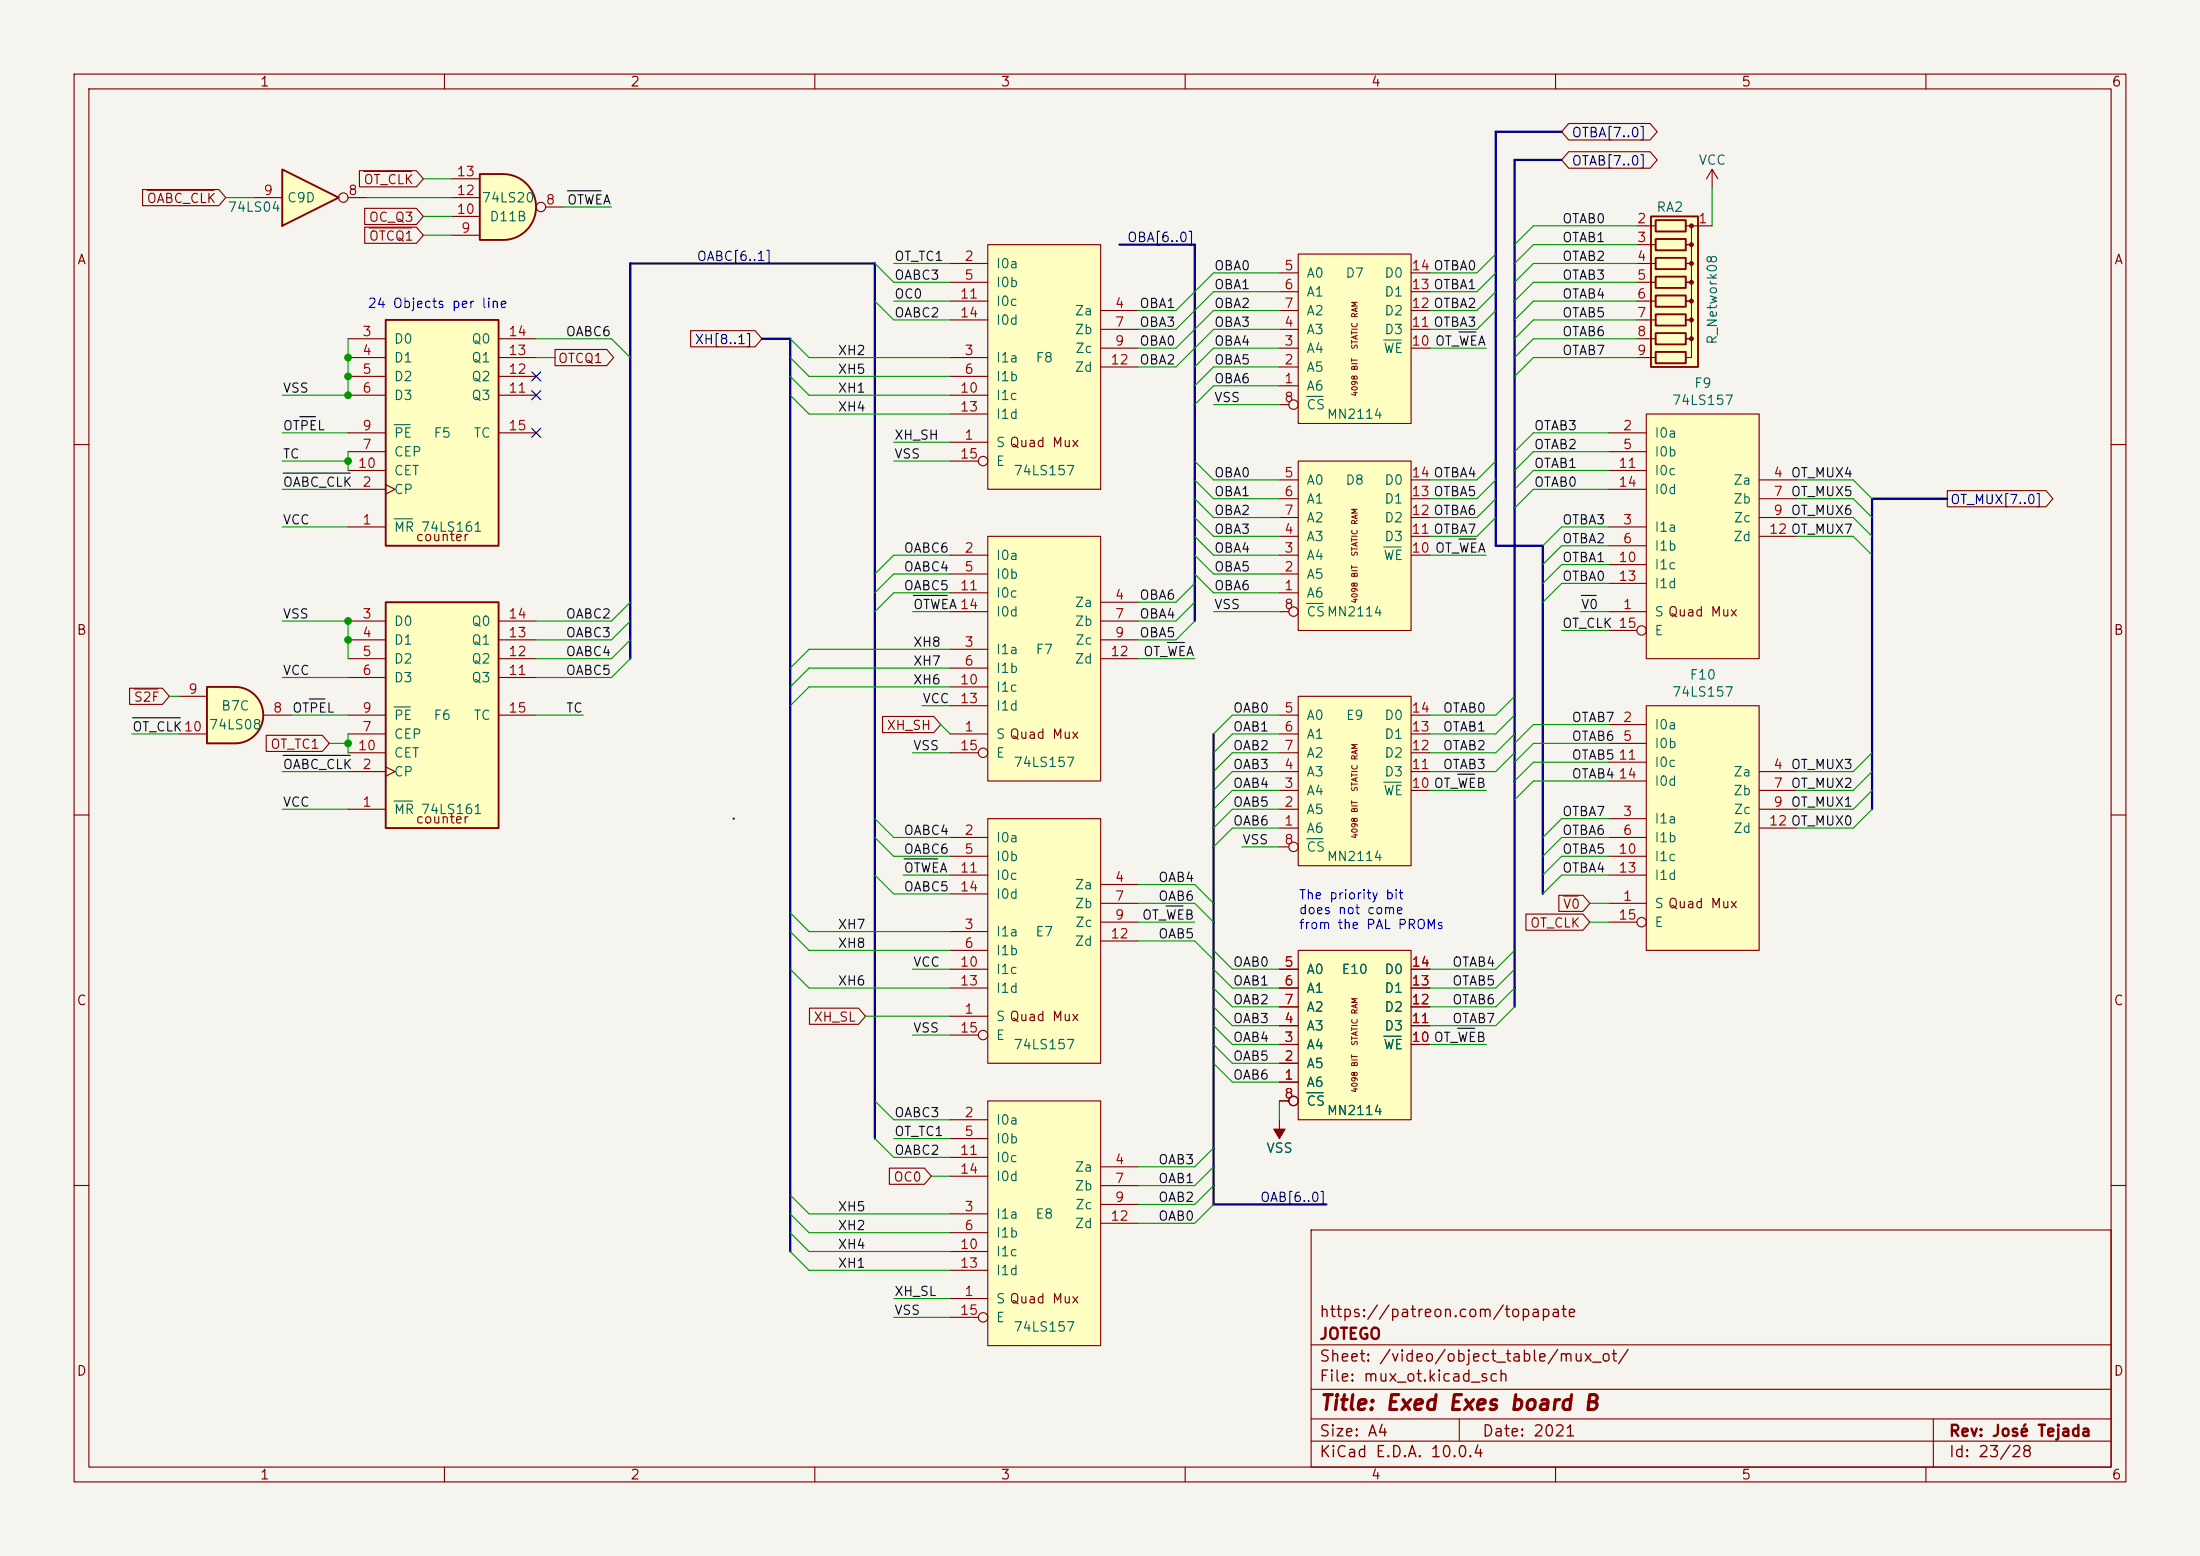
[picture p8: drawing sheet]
<svg xmlns="http://www.w3.org/2000/svg" width="297mm" height="210mm" viewBox="0 0 297 210" stroke-linecap="round" stroke-linejoin="round" font-family="sans-serif">
<path d="M0 0h297v210h-297z" fill="#f5f4ef" stroke="#f5f4ef" stroke-width=".14"/>
<g fill="none" stroke="#840000" stroke-width=".15">
<path d="M10 10h277v190h-277zM12 12h273v186h-273zM60 10v2M110 10v2M160 10v2M210 10v2M260 10v2M10 60h2M285 60h2M10 110h2M285 110h2M10 160h2"/>
<path d="M177 166h108v32h-108zM285 160h2M60 198v2M110 198v2M160 198v2M177 194.5h108M177 191.5h108M177 187.5h108M177 181.5h108M197 191.5v3M210 198v2M260 198v2"/>
<path d="M261 191.5v6.5"/>
</g>
<path d="M222.2 95.3h15.3v33h-15.3z" fill="#ffffc2"/>
<g fill="none" stroke="#840000" stroke-width=".15">
<path d="M217.2 97.8h5M222.2 95.3h15.3v33h-15.3zM217.2 110.5h5M217.2 100.3h5M217.2 113h5M217.2 115.6h5M217.2 102.9h5M217.2 118.1h5M217.2 105.4h5M237.5 104.1h5.1M237.5 106.7h5.1M237.5 109.2h5.1"/>
<path d="M237.5 111.8h5.1M217.2 121.9h5M217.2 124.5h3.8"/>
<circle cx="221.6" cy="124.5" r=".63"/>
</g>
<path d="M175.3 128.3h15.2v22.8h-15.2z" fill="#ffffc2"/>
<g fill="none" stroke="#840000" stroke-width=".15">
<path d="M231.1 22.9l-.7 1.2M231.1 22.9l.8 1.2M231.1 22.9v2.5M172.7 138.4h2.6M172.7 130.8h2.6M172.7 133.4h2.6M172.7 135.9h2.6M175.3 128.3h15.2v22.8h-15.2zM190.5 138.4h2.5M190.5 130.8h2.5M190.5 133.4h2.5M190.5 135.9h2.5"/>
<path d="M172.7 146.1h2.6M172.7 143.5h2.6M172.7 141h2.6M172.7 148.6h1.3M190.5 141h2.5"/>
<circle cx="174.6" cy="148.6" r=".63"/>
</g>
<path d="M186.8 139.9h2.4M176.4 147.5h2.2" fill="none" stroke="#006464" stroke-width=".15"/>
<path d="M52.1 43.2h15.2v30.5h-15.2z" fill="#ffffc2"/>
<path d="M52.1 43.2h15.2v30.5h-15.2z" fill="none" stroke="#840000" stroke-width=".25"/>
<g fill="none" stroke="#840000" stroke-width=".15">
<path d="M47 45.7h5.1M47 48.3h5.1M47 50.8h5.1M47 53.3h5.1M47 58.4h5.1M67.3 45.7h5.1M67.3 48.3h5.1M67.3 50.8h5.1M67.3 53.3h5.1M67.3 58.4h5.1M47 71.1h5.1M47 66h5.1"/>
<path d="M47 61h5.1M47 63.5h5.1M52.1 65.4l1.2 .6-1.2 .7"/>
</g>
<path d="M53.2 57.3h2.2M53.2 70h2.5" fill="none" stroke="#006464" stroke-width=".15"/>
<path d="M175.3 94h15.2v22.8h-15.2z" fill="#ffffc2"/>
<g fill="none" stroke="#840000" stroke-width=".15">
<path d="M172.7 96.5h2.6M172.7 99.1h2.6M175.3 94h15.2v22.8h-15.2zM190.5 96.5h2.5M190.5 99.1h2.5M172.7 111.8h2.6M172.7 109.2h2.6M172.7 106.7h2.6M172.7 104.1h2.6M172.7 101.6h2.6M172.7 114.3h1.3M190.5 106.7h2.5"/>
<path d="M190.5 104.1h2.5M190.5 101.6h2.5"/>
<circle cx="174.6" cy="114.3" r=".63"/>
</g>
<path d="M176.4 113.2h2.2M186.8 105.6h2.4" fill="none" stroke="#006464" stroke-width=".15"/>
<path d="M222.2 55.9h15.3v33h-15.3z" fill="#ffffc2"/>
<g fill="none" stroke="#840000" stroke-width=".15">
<path d="M217.2 58.4h5M222.2 55.9h15.3v33h-15.3zM217.2 71.1h5M217.2 61h5M217.2 73.7h5M217.2 76.2h5M217.2 63.5h5M217.2 78.7h5M217.2 66h5M237.5 64.8h5.1M237.5 67.3h5.1M237.5 69.9h5.1"/>
<path d="M237.5 72.4h5.1M217.2 82.6h5M217.2 85.1h3.8"/>
<circle cx="221.6" cy="85.1" r=".63"/>
</g>
<path d="M38.1 22.9l7.6 3.8-7.6 3.8z" fill="#ffffc2"/>
<path d="M38.1 22.9l7.6 3.8-7.6 3.8z" fill="none" stroke="#840000" stroke-width=".25"/>
<g fill="none" stroke="#840000" stroke-width=".15">
<path d="M34.3 26.7h3.8M47 26.7h2.5"/>
<circle cx="46.4" cy="26.7" r=".63"/>
</g>
<path d="M175.3 34.3h15.2v22.9h-15.2z" fill="#ffffc2"/>
<g fill="none" stroke="#840000" stroke-width=".15">
<path d="M172.7 36.8h2.6M172.7 39.4h2.6M175.3 34.3h15.2v22.9h-15.2zM190.5 36.8h2.5M190.5 39.4h2.5M172.7 52.1h2.6M172.7 49.5h2.6M172.7 47h2.6M172.7 44.5h2.6M172.7 41.9h2.6M172.7 54.6h1.3M190.5 47h2.5"/>
<path d="M190.5 44.5h2.5M190.5 41.9h2.5"/>
<circle cx="174.6" cy="54.6" r=".63"/>
</g>
<path d="M176.4 53.5h2.2M186.8 45.9h2.4" fill="none" stroke="#006464" stroke-width=".15"/>
<path d="M133.3 72.4h15.3v33h-15.3z" fill="#ffffc2"/>
<g fill="none" stroke="#840000" stroke-width=".15">
<path d="M128.3 74.9h5M128.3 77.5h5M133.3 72.4h15.3v33h-15.3zM128.3 99.1h5M128.3 87.6h5M128.3 90.2h5M128.3 92.7h5M128.3 80h5M128.3 95.3h5M128.3 82.6h5M148.6 81.3h5.1M148.6 83.8h5.1"/>
<path d="M148.6 86.4h5.1M148.6 88.9h5.1M128.3 101.6h3.8"/>
<circle cx="132.7" cy="101.6" r=".63"/>
</g>
<path d="M67.9 23.5a4.4 4.4 0 0 1 4.5 4.4 4.4 4.4 0 0 1-4.5 4.5z" fill="#ffffc2" stroke="#ffffc2" stroke-width=".14"/>
<path d="M64.8 23.5h3.1v8.9h-3.1z" fill="#ffffc2"/>
<path d="M64.8 23.5h3.1a4.4 4.4 0 0 1 4.5 4.4 4.4 4.4 0 0 1-4.5 4.5h-3.1z" fill="none" stroke="#840000" stroke-width=".25"/>
<g fill="none" stroke="#840000" stroke-width=".15">
<path d="M61 31.8h3.8M61 29.2h3.8M61 26.7h3.8M61 24.1h3.8M73.7 27.9h2.5"/>
<circle cx="73" cy="27.9" r=".63"/>
</g>
<path d="M175.3 62.2h15.2v22.9h-15.2z" fill="#ffffc2"/>
<g fill="none" stroke="#840000" stroke-width=".15">
<path d="M172.7 77.5h2.6M172.7 74.9h2.6M172.7 72.4h2.6M172.7 64.8h2.6M172.7 67.3h2.6M172.7 69.9h2.6M175.3 62.2h15.2v22.9h-15.2zM190.5 74.9h2.5M190.5 72.4h2.5M190.5 64.8h2.5M190.5 67.3h2.5M190.5 69.9h2.5"/>
<path d="M172.7 80h2.6M172.7 82.6h1.3"/>
<circle cx="174.6" cy="82.5" r=".63"/>
</g>
<path d="M186.8 73.8h2.4M176.4 81.4h2.2" fill="none" stroke="#006464" stroke-width=".15"/>
<path d="M222.9 29.2h6.3v20.3h-6.3z" fill="#ffffc2"/>
<path d="M222.9 29.2h6.3v20.3h-6.3zM223.5 29.7h4.1v1.5h-4.1zM223.5 32.3h4.1v1.5h-4.1zM223.5 34.8h4.1v1.5h-4.1zM223.5 37.3h4.1v1.6h-4.1zM223.5 39.9h4.1v1.5h-4.1zM223.5 42.4h4.1v1.5h-4.1zM223.5 45h4.1v1.5h-4.1zM223.5 47.5h4.1v1.5h-4.1z" fill="none" stroke="#840000" stroke-width=".25"/>
<g fill="#840000" stroke="#840000" stroke-width=".15">
<circle cx="228.3" cy="30.5" r=".25"/>
<circle cx="228.3" cy="33" r=".25"/>
<circle cx="228.3" cy="35.6" r=".25"/>
<circle cx="228.3" cy="38.1" r=".25"/>
<circle cx="228.3" cy="40.6" r=".25"/>
<circle cx="228.3" cy="43.2" r=".25"/>
<circle cx="228.3" cy="45.7" r=".25"/>
</g>
<path d="M221 30.5h2.5M221 33h2.5M221 35.6h2.5M221 38.1h2.5M227.6 30.5h.7v2.5h-.7h.7v2.6h-.7h.7v2.5h-.7h.7v2.5h-.7h.7v2.6h-.7h.7v2.5h-.7h.7v2.6h-.7M228.6 30.5h2.5M221 40.6h2.5M221 43.2h2.5M221 45.7h2.5M221 48.3h2.5" fill="none" stroke="#840000" stroke-width=".15"/>
<path d="M133.3 110.5h15.3v33h-15.3z" fill="#ffffc2"/>
<g fill="none" stroke="#840000" stroke-width=".15">
<path d="M128.3 113h5M128.3 115.6h5M128.3 118.1h5M133.3 110.5h15.3v33h-15.3zM148.6 119.4h5.1M128.3 137.2h5M128.3 125.7h5M128.3 128.3h5M128.3 130.8h5M128.3 133.4h5M128.3 120.7h5M128.3 139.7h3.8"/>
<path d="M148.6 121.9h5.1M148.6 124.5h5.1M148.6 127h5.1"/>
<circle cx="132.7" cy="139.7" r=".63"/>
</g>
<path d="M133.3 148.6h15.3v33h-15.3z" fill="#ffffc2"/>
<g fill="none" stroke="#840000" stroke-width=".15">
<path d="M128.3 151.1h5M128.3 153.7h5M128.3 156.2h5M128.3 158.8h5M133.3 148.6h15.3v33h-15.3zM148.6 157.5h5.1M128.3 175.3h5M128.3 163.8h5M128.3 166.4h5M128.3 168.9h5M128.3 171.5h5M128.3 177.8h3.8"/>
<path d="M148.6 160h5.1M148.6 162.6h5.1M148.6 165.1h5.1"/>
<circle cx="132.7" cy="177.8" r=".63"/>
</g>
<path d="M52.1 81.3h15.2v30.5h-15.2z" fill="#ffffc2"/>
<path d="M52.1 81.3h15.2v30.5h-15.2z" fill="none" stroke="#840000" stroke-width=".25"/>
<g fill="none" stroke="#840000" stroke-width=".15">
<path d="M47 83.8h5.1M47 86.4h5.1M47 88.9h5.1M47 91.4h5.1M47 99.1h5.1M47 96.5h5.1M67.3 83.8h5.1M67.3 86.4h5.1M67.3 88.9h5.1M67.3 91.4h5.1M67.3 96.5h5.1M47 109.2h5.1"/>
<path d="M47 104.1h5.1M47 101.6h5.1M52.1 103.5l1.2 .6-1.2 .7M172.7 151.1v2.6"/>
</g>
<path d="M53.2 95.4h2.2M53.2 108.1h2.5" fill="none" stroke="#006464" stroke-width=".15"/>
<path d="M172 152.4h1.5l-.8 1.3z" fill="#840000" stroke="#840000" stroke-width=".15"/>
<path d="M133.3 33h15.3v33h-15.3z" fill="#ffffc2"/>
<g fill="none" stroke="#840000" stroke-width=".15">
<path d="M128.3 35.6h5M128.3 38.1h5M133.3 33h15.3v33h-15.3zM128.3 59.7h5M128.3 48.3h5M128.3 50.8h5M128.3 53.3h5M128.3 40.6h5M128.3 55.9h5M128.3 43.2h5M148.6 41.9h5.1M148.6 44.5h5.1"/>
<path d="M148.6 47h5.1M148.6 49.5h5.1M128.3 62.2h3.8"/>
<circle cx="132.7" cy="62.2" r=".63"/>
</g>
<path d="M31.7 92.7a3.8 3.8 0 0 1 3.8 3.8 3.8 3.8 0 0 1-3.8 3.8z" fill="#ffffc2" stroke="#ffffc2" stroke-width=".14"/>
<path d="M27.9 92.7h3.8v7.6h-3.8z" fill="#ffffc2"/>
<path d="M27.9 92.7h3.8a3.8 3.8 0 0 1 3.8 3.8 3.8 3.8 0 0 1-3.8 3.8h-3.8z" fill="none" stroke="#840000" stroke-width=".25"/>
<g fill="none" stroke="#840000" stroke-width=".15">
<path d="M211.8 16.7h11l.9 1.1-.9 1.1h-11l-1-1.1zM19.2 25.6h10.3l1 1.1-1 1.1h-10.3zM19.8 25.7h9.1M48.5 23h7.7l.9 1.1-.9 1.1h-7.7zM49.1 23.1h6.5M49.2 30.7h7l.9 1.1-.9 1h-7zM49.2 28.1h7l.9 1.1-.9 1.1h-7zM49.8 30.8h5.8M211.8 20.5h11l.9 1.1-.9 1.1h-11l-1-1.1zM74.9 47.2h7l.9 1.1-.9 1h-7zM93.2 44.6h8.7l1 1.1-1 1.1h-8.7zM262.9 66.2h13.3l.9 1.1-.9 1.1h-13.3z"/>
<path d="M17.5 92.9h4.4l1 1.1-1 1.1h-4.4zM18.1 93h3.2M24.1 94h3.8M24.1 99.1h3.8M35.6 96.5h3.8M35.9 99.2h7.6l.9 1.1-.9 1.1h-7.6zM119.1 96.7h7l.9 1.1-.9 1.1h-7zM109.3 136.1h6.6l.9 1.1-.9 1h-6.6zM172.7 138.4h2.6M172.7 130.8h2.6M172.7 133.4h2.6M172.7 135.9h2.6"/>
<path d="M190.5 138.4h2.5M190.5 130.8h2.5M190.5 133.4h2.5M190.5 135.9h2.5M206 123.4h7.7l.9 1.1-.9 1h-7.7zM210.4 120.8h3.3l.9 1.1-.9 1.1h-3.3zM211 120.9h2.1M120.1 157.7h4.7l.9 1.1-.9 1h-4.7zM172.7 146.1h2.6M172.7 143.5h2.6M172.7 141h2.6M172.7 148.6h1.3"/>
<path d="M190.5 141h2.5"/>
<circle cx="174.6" cy="148.6" r=".63"/>
</g>
<g fill="none" stroke="#0f0f0f" stroke-width=".15">
<path d="M76.6 25.8h4.6M40.5 56.2h2.1M197 44.8h2.3M38.2 63.9h9.1M197 72.7h2.3M17.9 96.9h6.5M41.7 94.3h2.2M123.3 80.4h4.6M157.6 86.7h2.3M213.5 80.4h2M38.2 102h9.1M122 115.9h4.6"/>
<path d="M196.8 104.5h2.3M157.4 122.3h2.3M196.8 138.8h2.3"/>
</g>
<path d="M210.8 17.8h-8.9v55.9h6.4v47M151.1 33h10.2v50.8M210.8 21.6h-6.3v114.3M102.9 45.7h3.8v123.2M262.9 67.3h-10.2v41.9M85.1 88.9v-53.3h33v118.1M163.8 99.1v63.5h15.3M99 110.5h.1" fill="none" stroke="#000084" stroke-width=".3"/>
<g fill="none" stroke="#009600" stroke-width=".15">
<path d="M30.5 26.7h3.8M49.5 26.7h11.5M57.1 24.1h3.9M57.1 29.2h3.9M57.1 31.8h3.9M76.2 27.9h6.3M118.1 35.6l2.5 2.5h7.7M120.6 35.6h7.7M172.7 39.4h-8.9l-5.1 5.1h-5M172.7 36.8h-8.9l-5.1 5.1h-5M201.9 39.4l-2.5 2.5h-6.4M201.9 34.3l-2.5 2.5h-6.4"/>
<path d="M201.9 36.8l-2.5 2.6h-6.4M221 35.6h-14l-2.5 2.5M221 38.1h-14l-2.5 2.5M221 33h-14l-2.5 2.6M221 30.5h-14l-2.5 2.5M231.1 25.4v5.1M38.1 58.4h8.9M47 45.7v7.6h-8.9M72.4 48.3h2.5M72.4 45.7h10.1l2.6 2.6M106.7 45.7l2.5 2.6h19.1M106.7 48.3l2.5 2.5h19.1"/>
<path d="M106.7 50.8l2.5 2.5h19.1M106.7 53.3l2.5 2.6h19.1M118.1 40.6l2.5 2.6h7.7M120.6 40.6h7.7M120.6 59.7h7.7M163.8 54.6h8.9M172.7 41.9h-8.9l-5.1 5.1h-5M172.7 47h-8.9l-2.5 2.5M172.7 44.5h-8.9l-5.1 5h-5M172.7 49.5h-8.9l-2.5 2.6M172.7 52.1h-8.9l-2.5 2.5M193 47h7.7"/>
<path d="M201.9 41.9l-2.5 2.6h-6.4M217.2 58.4h-10.2l-2.5 2.6M221 48.3h-14l-2.5 2.5M221 43.2h-14l-2.5 2.5M221 40.6h-14l-2.5 2.6M221 45.7h-14l-2.5 2.6M38.1 62.2h8.9M38.1 71.1h8.9M38.1 66h8.9M47 61v2.5M120.6 62.2h7.7M128.3 77.5h-7.7l-2.5 2.5"/>
<path d="M128.3 74.9h-7.7l-2.5 2.6M161.3 64.8l2.5 2.5h8.9M161.3 62.2l2.5 2.6h8.9M161.3 69.9l2.5 2.5h8.9M161.3 67.3l2.5 2.6h8.9M161.3 78.7l-2.6 2.6h-5M161.3 77.5l2.5 2.5h8.9M161.3 74.9l2.5 2.6h8.9M161.3 72.4l2.5 2.5h8.9M193 74.9h7.7M201.9 64.8l-2.5 2.5h-6.4M201.9 62.2l-2.5 2.6h-6.4"/>
<path d="M201.9 69.9l-2.5 2.5h-6.4M201.9 67.3l-2.5 2.6h-6.4M217.2 71.1h-6.4l-2.5 2.6M217.2 66h-10.2l-2.5 2.6M217.2 63.5h-10.2l-2.5 2.5M217.2 61h-10.2l-2.5 2.5M217.2 78.7h-6.4l-2.5 2.6M217.2 76.2h-6.4l-2.5 2.5M217.2 73.7h-6.4l-2.5 2.5M242.6 67.3h7.6l2.5 2.6M242.6 64.8h7.6l2.5 2.5M242.6 72.4h7.6l2.5 2.5"/>
<path d="M242.6 69.9h7.6l2.5 2.5M17.8 99.1h6.3M22.9 94h1.2M38.1 83.8h8.9v5.1M38.1 91.4h8.9M39.4 96.5h7.6M47 99.1v2.5M72.4 96.5h6.3M85.1 88.9l-2.6 2.5h-10.1M85.1 86.4l-2.6 2.5h-10.1M85.1 81.3l-2.6 2.5h-10.1M85.1 83.8l-2.6 2.6h-10.1"/>
<path d="M123.2 82.6h5.1M124.5 95.3h3.8M127 97.8l1.3 1.3M128.3 80h-7.7l-2.5 2.6M128.3 87.6h-19.1l-2.5 2.6M128.3 92.7h-19.1l-2.5 2.6M128.3 90.2h-19.1l-2.5 2.5M153.7 88.9h7.6M161.3 81.3l-2.6 2.5h-5M161.3 83.8l-2.6 2.6h-5M163.8 82.6h8.9M172.7 99.1h-6.3l-2.6 2.5"/>
<path d="M172.7 96.5h-6.3l-2.6 2.6M204.5 96.5l-2.6 2.6h-8.9M204.5 94l-2.6 2.5h-8.9M204.5 99.1l-2.6 2.5h-8.9M210.8 85.1h6.4M213.4 82.6h3.8M217.2 97.8h-10.2l-2.5 2.5M38.1 109.2h8.9M38.1 104.1h8.9M44.4 100.3h2.6M118.1 110.5l2.5 2.5h7.7M118.1 118.1l2.5 2.6h7.7"/>
<path d="M118.1 113l2.5 2.6h7.7M121.9 118.1h6.4M123.2 101.6h5.1M153.7 119.4h7.6l2.5 2.5M167.6 114.3h5.1M172.7 106.7h-6.3l-2.6 2.5M172.7 111.8h-6.3l-2.6 2.5M172.7 109.2h-6.3l-2.6 2.6M172.7 104.1h-6.3l-2.6 2.6M172.7 101.6h-6.3l-2.6 2.5M193 106.7h7.7M204.5 101.6l-2.6 2.5h-8.9"/>
<path d="M217.2 113h-6.4l-2.5 2.6M217.2 118.1h-6.4l-2.5 2.6M217.2 115.6h-6.4l-2.5 2.5M217.2 105.4h-10.2l-2.5 2.6M217.2 100.3h-10.2l-2.5 2.6M217.2 110.5h-6.4l-2.5 2.5M217.2 102.9h-10.2l-2.5 2.5M252.7 104.1l-2.5 2.6h-7.6M252.7 109.2l-2.5 2.6h-7.6M252.7 106.7l-2.5 2.5h-7.6M252.7 101.6l-2.5 2.5h-7.6M106.7 130.8l2.5 2.6h19.1"/>
<path d="M106.7 125.7l2.5 2.6h19.1M106.7 123.2l2.5 2.5h19.1M116.8 137.2h11.5M123.2 130.8h5.1M123.2 139.7h5.1M153.7 124.5h7.6M153.7 121.9h7.6l2.5 2.6M153.7 127h7.6l2.5 2.5M163.8 128.3l2.6 2.5h6.3M163.8 138.4l2.6 2.6h6.3M163.8 135.9l2.6 2.5h6.3M163.8 130.8l2.6 2.6h6.3"/>
<path d="M163.8 133.4l2.6 2.5h6.3M204.5 128.3l-2.6 2.5h-8.9M204.5 135.9l-2.6 2.5h-8.9M204.5 130.8l-2.6 2.6h-8.9M204.5 133.4l-2.6 2.5h-8.9M214.6 124.5h2.6M214.6 121.9h2.6M118.1 148.6l2.5 2.5h7.7M118.1 153.7l2.5 2.5h7.7M120.6 153.7h7.7M125.7 158.8h2.6M163.8 143.5l2.6 2.6h6.3"/>
<path d="M163.8 141l2.6 2.5h6.3M163.8 157.5l-2.5 2.5h-7.6M163.8 154.9l-2.5 2.6h-7.6M172.7 148.6v2.5M193 141h7.7M106.7 163.8l2.5 2.6h19.1M106.7 166.4l2.5 2.5h19.1M106.7 168.9l2.5 2.6h19.1M106.7 161.3l2.5 2.5h19.1M120.6 175.3h7.7M120.6 177.8h7.7M163.8 162.6l-2.5 2.5h-7.6"/>
<path d="M163.8 160l-2.5 2.6h-7.6"/>
</g>
<path d="M71.8 57.8l1.2 1.2M71.8 50.2l1.2 1.2M71.8 52.7l1.2 1.2M73 57.8l-1.2 1.2M73 50.2l-1.2 1.2M73 52.7l-1.2 1.2" fill="none" stroke="#000084" stroke-width=".15"/>
<path d="M186.8 139.9h2.4M176.4 147.5h2.2" fill="none" stroke="#006464" stroke-width=".15"/>
<g fill="#009600" stroke="#009600" stroke-width=".14">
<circle cx="47" cy="53.3" r=".46"/>
<circle cx="47" cy="50.8" r=".46"/>
<circle cx="47" cy="48.3" r=".46"/>
<circle cx="47" cy="62.2" r=".46"/>
<circle cx="47" cy="83.8" r=".46"/>
<circle cx="47" cy="100.3" r=".46"/>
<circle cx="47" cy="86.4" r=".46"/>
</g>
<text font-size="2" fill="#840000" x="178" y="190.8">Title: Exed Exes board B</text>
<g font-size="1.5" fill="#840000">
<text x="178" y="178.2">https://patreon.com/topapate</text>
<text x="178" y="184.2">Sheet: /video/object_table/mux_ot/</text>
<text x="178" y="181.2">JOTEGO</text>
<text x="178" y="186.9">File: mux_ot.kicad_sch</text>
<text x="178" y="197.1">KiCad E.D.A. 10.0.4</text>
<text x="178" y="194.3">Size: A4</text>
<text x="200" y="194.3">Date: 2021</text>
<text x="263" y="194.3">Rev: José Tejada</text>
<text x="263" y="197.1">Id: 23/28</text>
</g>
<g font-size="1.3" fill="#840000">
<text x="35" y="12">1</text>
<text x="85" y="12">2</text>
<text x="135" y="12">3</text>
<text x="185" y="12">4</text>
<text x="235" y="12">5</text>
<text x="285" y="12">6</text>
<text x="10.3" y="36">A</text>
<text x="285.3" y="36">A</text>
<text x="56" y="73.4">counter</text>
<text x="10.3" y="86">B</text>
<text x="285.3" y="86">B</text>
<text x="56" y="111.5">counter</text>
<text x="10.3" y="136">C</text>
<text x="285.3" y="136">C</text>
<text x="10.3" y="186">D</text>
<text x="285.3" y="186">D</text>
<text x="35" y="200">1</text>
<text x="85" y="200">2</text>
<text x="135" y="200">3</text>
<text x="185" y="200">4</text>
<text x="235" y="200">5</text>
<text x="285" y="200">6</text>
</g>
<g font-size="1.3" fill="#000084">
<text x="212.1" y="18.8">OTBA[7..0]</text>
<text x="212.1" y="22.7">OTAB[7..0]</text>
<text x="152.1" y="33">OBA[6..0]</text>
</g>
<g font-size="1.3" fill="#006464">
<text x="229.2" y="22.6">VCC</text>
<text x="30.7" y="28.9">74LS04</text>
<text x="38.7" y="27.6">C9D</text>
<text x="64.9" y="27.6">74LS20</text>
<text x="223.5" y="28.9">RA2</text>
<text x="66" y="30.2">D11B</text>
<text x="134.4" y="36.5">I0a</text>
<text x="134.4" y="39.1">I0b</text>
<text x="134.4" y="41.6">I0c</text>
<text x="176.3" y="37.8">A0</text>
<text x="176.3" y="40.3">A1</text>
<text x="186.8" y="40.3">D1</text>
<text x="186.8" y="37.8">D0</text>
<text x="53.1" y="46.7">D0</text>
<text x="63.6" y="46.7">Q0</text>
<text x="134.4" y="44.2">I0d</text>
<text x="145" y="42.9">Za</text>
<text x="145" y="45.4">Zb</text>
<text x="145.1" y="48">Zc</text>
<text x="176.3" y="48">A4</text>
<text x="176.3" y="45.4">A3</text>
<text x="176.3" y="42.9">A2</text>
<text x="186.7" y="48">WE</text>
<text x="186.8" y="45.4">D3</text>
<text x="186.8" y="42.9">D2</text>
<text x="232.1" y="46.6" transform="rotate(-90 232.1 46.6)">R_Network08</text>
<text x="53.1" y="49.2">D1</text>
<text x="53.1" y="51.8">D2</text>
<text x="63.6" y="51.8">Q2</text>
<text x="63.6" y="49.2">Q1</text>
<text x="134.4" y="49.2">I1a</text>
<text x="134.4" y="51.8">I1b</text>
<text x="139.7" y="49.2">F8</text>
<text x="145" y="50.5">Zd</text>
<text x="176.3" y="53">A6</text>
<text x="176.3" y="50.5">A5</text>
<text x="228.6" y="52.7">F9</text>
<text x="53.1" y="54.3">D3</text>
<text x="53.1" y="59.4">PE</text>
<text x="58.4" y="59.4">F5</text>
<text x="63.6" y="54.3">Q3</text>
<text x="63.9" y="59.4">TC</text>
<text x="134.4" y="54.3">I1c</text>
<text x="134.4" y="56.9">I1d</text>
<text x="176.3" y="55.6">CS</text>
<text x="223.3" y="59.4">I0a</text>
<text x="225.6" y="55">74LS157</text>
<text x="53.1" y="61.9">CEP</text>
<text x="53.1" y="64.5">CET</text>
<text x="134.4" y="60.7">S Quad Mux</text>
<text x="134.4" y="63.2">E</text>
<text x="136.7" y="64.5">74LS157</text>
<text x="176.3" y="65.7">A0</text>
<text x="186.8" y="65.7">D0</text>
<text x="223.3" y="61.9">I0b</text>
<text x="223.3" y="64.5">I0c</text>
<text x="233.9" y="65.7">Za</text>
<text x="53.1" y="67">CP</text>
<text x="176.3" y="68.3">A1</text>
<text x="176.3" y="70.8">A2</text>
<text x="186.8" y="70.8">D2</text>
<text x="186.8" y="68.3">D1</text>
<text x="223.3" y="67">I0d</text>
<text x="233.9" y="68.3">Zb</text>
<text x="234" y="70.8">Zc</text>
<text x="53.1" y="72.1">MR 74LS161</text>
<text x="134.4" y="75.9">I0a</text>
<text x="176.3" y="75.9">A4</text>
<text x="176.3" y="73.4">A3</text>
<text x="186.7" y="75.9">WE</text>
<text x="186.8" y="73.4">D3</text>
<text x="223.3" y="72.1">I1a</text>
<text x="223.3" y="74.6">I1b</text>
<text x="223.3" y="77.2">I1c</text>
<text x="233.9" y="73.4">Zd</text>
<text x="134.4" y="78.4">I0b</text>
<text x="134.4" y="81">I0c</text>
<text x="134.4" y="83.5">I0d</text>
<text x="145" y="82.3">Za</text>
<text x="176.3" y="81">A6</text>
<text x="176.3" y="78.4">A5</text>
<text x="176.3" y="83.5">CSMN2114</text>
<text x="223.3" y="83.5">S Quad Mux</text>
<text x="223.3" y="79.7">I1d</text>
<text x="53.1" y="84.8">D0</text>
<text x="53.1" y="87.3">D1</text>
<text x="53.1" y="89.9">D2</text>
<text x="63.6" y="89.9">Q2</text>
<text x="63.6" y="87.3">Q1</text>
<text x="63.6" y="84.8">Q0</text>
<text x="134.4" y="88.6">I1a</text>
<text x="139.7" y="88.6">F7</text>
<text x="145" y="84.8">Zb</text>
<text x="145" y="89.9">Zd</text>
<text x="145.1" y="87.3">Zc</text>
<text x="223.3" y="86.1">E</text>
<text x="53.1" y="92.4">D3</text>
<text x="63.6" y="92.4">Q3</text>
<text x="134.4" y="91.1">I1b</text>
<text x="134.4" y="93.7">I1c</text>
<text x="225.6" y="94.3">74LS157</text>
<text x="228" y="92">F10</text>
<text x="28.1" y="98.8">74LS08</text>
<text x="29.8" y="96.2">B7C</text>
<text x="53.1" y="100">CEP</text>
<text x="53.1" y="97.5">PE</text>
<text x="58.4" y="97.5">F6</text>
<text x="63.9" y="97.5">TC</text>
<text x="134.4" y="100">S Quad Mux</text>
<text x="134.4" y="96.2">I1d</text>
<text x="176.3" y="97.5">A0</text>
<text x="176.3" y="100">A1</text>
<text x="186.8" y="100">D1</text>
<text x="186.8" y="97.5">D0</text>
<text x="223.3" y="98.8">I0a</text>
<text x="223.3" y="101.3">I0b</text>
<text x="53.1" y="105.1">CP</text>
<text x="53.1" y="102.6">CET</text>
<text x="134.4" y="102.6">E</text>
<text x="136.7" y="103.8">74LS157</text>
<text x="176.3" y="107.7">A4</text>
<text x="176.3" y="105.1">A3</text>
<text x="176.3" y="102.6">A2</text>
<text x="186.7" y="107.7">WE</text>
<text x="186.8" y="105.1">D3</text>
<text x="186.8" y="102.6">D2</text>
<text x="223.3" y="103.8">I0c</text>
<text x="223.3" y="106.4">I0d</text>
<text x="233.9" y="105.1">Za</text>
<text x="233.9" y="107.7">Zb</text>
<text x="53.1" y="110.2">MR 74LS161</text>
<text x="176.3" y="112.7">A6</text>
<text x="176.3" y="110.2">A5</text>
<text x="223.3" y="111.5">I1a</text>
<text x="233.9" y="112.7">Zd</text>
<text x="234" y="110.2">Zc</text>
<text x="134.4" y="114">I0a</text>
<text x="134.4" y="116.5">I0b</text>
<text x="134.4" y="119.1">I0c</text>
<text x="176.3" y="115.3">CS</text>
<text x="223.3" y="114">I1b</text>
<text x="223.3" y="116.5">I1c</text>
<text x="223.3" y="119.1">I1d</text>
<text x="134.4" y="121.6">I0d</text>
<text x="145" y="120.4">Za</text>
<text x="145" y="122.9">Zb</text>
<text x="145.1" y="125.4">Zc</text>
<text x="223.3" y="122.9">S Quad Mux</text>
<text x="223.3" y="125.4">E</text>
<text x="134.4" y="126.7">I1a</text>
<text x="134.4" y="129.2">I1b</text>
<text x="134.4" y="131.8">I1c</text>
<text x="139.7" y="126.7">E7</text>
<text x="145" y="128">Zd</text>
<text x="176.3" y="131.8">A0</text>
<text x="186.8" y="131.8">D0</text>
<text x="134.4" y="134.3">I1d</text>
<text x="176.3" y="134.3">A1</text>
<text x="176.3" y="136.9">A2</text>
<text x="186.8" y="136.9">D2</text>
<text x="186.8" y="134.3">D1</text>
<text x="134.4" y="138.1">S Quad Mux</text>
<text x="134.4" y="140.7">E</text>
<text x="136.7" y="141.9">74LS157</text>
<text x="176.3" y="141.9">A4</text>
<text x="176.3" y="139.4">A3</text>
<text x="186.7" y="141.9">WE</text>
<text x="186.8" y="139.4">D3</text>
<text x="176.3" y="147">A6</text>
<text x="176.3" y="144.5">A5</text>
<text x="176.3" y="149.6">CS</text>
<text x="134.4" y="152.1">I0a</text>
<text x="134.4" y="154.6">I0b</text>
<text x="170.9" y="155.9">VSS</text>
<text x="134.4" y="157.2">I0c</text>
<text x="134.4" y="159.7">I0d</text>
<text x="145" y="158.5">Za</text>
<text x="145" y="161">Zb</text>
<text x="134.4" y="164.8">I1a</text>
<text x="134.4" y="167.3">I1b</text>
<text x="139.7" y="164.8">E8</text>
<text x="145" y="166.1">Zd</text>
<text x="145.1" y="163.5">Zc</text>
<text x="134.4" y="169.9">I1c</text>
<text x="134.4" y="172.4">I1d</text>
<text x="134.4" y="176.2">S Quad Mux</text>
<text x="134.4" y="178.8">E</text>
<text x="136.7" y="180">74LS157</text>
</g>
<g font-size="1.3" fill="#a90000">
<text x="35.5" y="26.6">9</text>
<text x="46.9" y="26.6">8</text>
<text x="61.6" y="29.2">10</text>
<text x="61.6" y="26.6">12</text>
<text x="61.6" y="24.1">13</text>
<text x="73.6" y="27.9">8</text>
<text x="62.2" y="31.7">9</text>
<text x="130.1" y="35.5">2</text>
<text x="220.9" y="30.5">2</text>
<text x="220.9" y="33">3</text>
<text x="220.9" y="35.5">4</text>
<text x="229.2" y="30.5">1</text>
<text x="129.5" y="40.6">11</text>
<text x="130.1" y="38.1">5</text>
<text x="150.4" y="41.9">4</text>
<text x="173.3" y="36.8">5</text>
<text x="173.3" y="39.3">6</text>
<text x="173.3" y="41.9">7</text>
<text x="190.5" y="41.9">12 OTBA2</text>
<text x="190.5" y="39.3">13 OTBA1</text>
<text x="190.5" y="36.8">14 OTBA0</text>
<text x="220.9" y="38.1">5</text>
<text x="220.9" y="40.6">6</text>
<text x="48.8" y="45.7">3</text>
<text x="68.5" y="45.7">14</text>
<text x="129.5" y="43.2">14</text>
<text x="150.4" y="44.4">7</text>
<text x="150.4" y="47">9</text>
<text x="173.3" y="47">3</text>
<text x="173.3" y="44.4">4</text>
<text x="190.5" y="47">10 OT_WEA</text>
<text x="190.5" y="44.4">11 OTBA3</text>
<text x="220.9" y="43.2">7</text>
<text x="220.9" y="45.7">8</text>
<text x="48.8" y="48.2">4</text>
<text x="48.8" y="50.8">5</text>
<text x="48.8" y="53.3">6</text>
<text x="68.5" y="53.3">11</text>
<text x="68.5" y="50.8">12</text>
<text x="68.5" y="48.2">13</text>
<text x="129.5" y="53.3">10</text>
<text x="130.1" y="48.2">3</text>
<text x="130.1" y="50.8">6</text>
<text x="149.8" y="49.5">12</text>
<text x="173.3" y="52">1</text>
<text x="173.3" y="49.5">2</text>
<text x="220.9" y="48.2">9</text>
<text x="48.8" y="58.4">9</text>
<text x="68.5" y="58.4">15</text>
<text x="129.5" y="55.9">13</text>
<text x="130.1" y="59.7">1</text>
<text x="173.3" y="54.6">8</text>
<text x="219" y="58.4">2</text>
<text x="48.2" y="63.5">10</text>
<text x="48.8" y="60.9">7</text>
<text x="129.5" y="62.2">15</text>
<text x="173.3" y="64.7">5</text>
<text x="190.5" y="64.7">14 OTBA4</text>
<text x="218.4" y="63.5">11</text>
<text x="219" y="60.9">5</text>
<text x="239.3" y="64.7">4</text>
<text x="48.8" y="71.1">1</text>
<text x="48.8" y="66">2</text>
<text x="173.3" y="67.3">6</text>
<text x="173.3" y="69.8">7</text>
<text x="190.5" y="69.8">12 OTBA6</text>
<text x="190.5" y="67.3">13 OTBA5</text>
<text x="218.4" y="66">14</text>
<text x="219" y="71.1">3</text>
<text x="239.3" y="67.3">7</text>
<text x="239.3" y="69.8">9</text>
<text x="130.1" y="74.9">2</text>
<text x="130.1" y="77.4">5</text>
<text x="173.3" y="77.4">2</text>
<text x="173.3" y="74.9">3</text>
<text x="173.3" y="72.4">4</text>
<text x="190.5" y="74.9">10 OT_WEA</text>
<text x="190.5" y="72.4">11 OTBA7</text>
<text x="218.4" y="76.2">10</text>
<text x="219" y="73.6">6</text>
<text x="238.7" y="72.4">12 OT_MUX7</text>
<text x="48.8" y="83.8">3</text>
<text x="68.5" y="83.8">14</text>
<text x="129.5" y="80">11</text>
<text x="150.4" y="81.3">4</text>
<text x="150.4" y="83.8">7</text>
<text x="173.3" y="80">1</text>
<text x="173.3" y="82.5">8</text>
<text x="218.4" y="78.7">13</text>
<text x="219" y="82.5">1</text>
<text x="48.8" y="86.3">4</text>
<text x="48.8" y="88.9">5</text>
<text x="68.5" y="88.9">12</text>
<text x="68.5" y="86.3">13</text>
<text x="130.1" y="87.6">3</text>
<text x="149.8" y="88.9">12</text>
<text x="150.4" y="86.3">9</text>
<text x="25.3" y="94">9</text>
<text x="48.8" y="91.4">6</text>
<text x="68.5" y="91.4">11</text>
<text x="129.5" y="92.7">10</text>
<text x="129.5" y="95.2">13</text>
<text x="130.1" y="90.1">6</text>
<text x="36.8" y="96.5">8</text>
<text x="48.2" y="101.6">10</text>
<text x="48.8" y="99">7</text>
<text x="48.8" y="96.5">9</text>
<text x="68.5" y="96.5">15</text>
<text x="129.5" y="101.6">15</text>
<text x="130.1" y="99">1</text>
<text x="173.3" y="96.5">5</text>
<text x="173.3" y="99">6</text>
<text x="173.3" y="101.6">7</text>
<text x="190.5" y="101.6">12</text>
<text x="190.5" y="99">13</text>
<text x="190.5" y="96.5">14</text>
<text x="219" y="97.8">2</text>
<text x="219" y="100.3">5</text>
<text x="48.8" y="104.1">2</text>
<text x="173.3" y="106.7">3</text>
<text x="173.3" y="104.1">4</text>
<text x="190.5" y="106.7">10 OT_WEB</text>
<text x="190.5" y="104.1">11</text>
<text x="218.4" y="102.8">11</text>
<text x="218.4" y="105.4">14</text>
<text x="239.3" y="104.1">4</text>
<text x="239.3" y="106.7">7</text>
<text x="48.8" y="109.2">1</text>
<text x="130.1" y="113">2</text>
<text x="173.3" y="111.7">1</text>
<text x="173.3" y="109.2">2</text>
<text x="219" y="110.5">3</text>
<text x="219" y="113">6</text>
<text x="238.7" y="111.7">12 OT_MUX0</text>
<text x="239.3" y="109.2">9</text>
<text x="129.5" y="118.1">11</text>
<text x="130.1" y="115.5">5</text>
<text x="150.4" y="119.4">4</text>
<text x="173.3" y="114.3">8</text>
<text x="218.4" y="115.5">10</text>
<text x="218.4" y="118.1">13</text>
<text x="129.5" y="120.6">14</text>
<text x="130.1" y="125.7">3</text>
<text x="150.4" y="121.9">7</text>
<text x="150.4" y="124.4">9</text>
<text x="218.4" y="124.4">15</text>
<text x="219" y="121.9">1</text>
<text x="129.5" y="130.8">10</text>
<text x="130.1" y="128.2">6</text>
<text x="149.8" y="127">12</text>
<text x="173.3" y="130.8">5</text>
<text x="190.5" y="130.8">14</text>
<text x="129.5" y="133.3">13</text>
<text x="130.1" y="137.1">1</text>
<text x="173.3" y="133.3">6</text>
<text x="173.3" y="135.9">7</text>
<text x="190.5" y="135.9">12</text>
<text x="190.5" y="133.3">13</text>
<text x="129.5" y="139.7">15</text>
<text x="173.3" y="143.5">2</text>
<text x="173.3" y="140.9">3</text>
<text x="173.3" y="138.4">4</text>
<text x="190.5" y="140.9">10 OT_WEB</text>
<text x="190.5" y="138.4">11</text>
<text x="190.5" y="140.9">10</text>
<text x="173.3" y="146">1</text>
<text x="173.3" y="148.6">8</text>
<text x="130.1" y="151.1">2</text>
<text x="130.1" y="153.6">5</text>
<text x="129.5" y="156.2">11</text>
<text x="129.5" y="158.7">14</text>
<text x="150.4" y="157.5">4</text>
<text x="150.4" y="160">7</text>
<text x="130.1" y="163.8">3</text>
<text x="130.1" y="166.3">6</text>
<text x="149.8" y="165.1">12</text>
<text x="150.4" y="162.5">9</text>
<text x="129.5" y="168.9">10</text>
<text x="129.5" y="171.4">13</text>
<text x="129.5" y="177.8">15</text>
<text x="130.1" y="175.2">1</text>
</g>
<text font-size="1.3" fill="#0000c2" x="49.5" y="41.9">24 Objects per line</text>
<g font-size="1.2" fill="#840000">
<text x="19.7" y="27.7">OABC_CLK</text>
<text x="49" y="25.2">OT_CLK</text>
<text x="49.7" y="32.8">OTCQ1</text>
<text x="49.7" y="30.3">OC_Q3</text>
<text x="75.2" y="49.3">OTCQ1</text>
<text x="18" y="95">S2F</text>
<text x="36.4" y="101.4">OT_TC1</text>
<text x="119.6" y="98.8">XH_SH</text>
<text x="206.5" y="125.5">OT_CLK</text>
<text x="210.9" y="123">V0</text>
<text x="109.8" y="138.2">XH_SL</text>
<text x="120.5" y="159.8">OC0</text>
</g>
<g font-size="1.2" fill="#0f0f0f">
<text x="76.5" y="27.9">OTWEA</text>
<text x="120.6" y="35.5">OT_TC1</text>
<text x="210.8" y="35.5">OTAB2</text>
<text x="210.8" y="30.4">OTAB0</text>
<text x="210.8" y="33">OTAB1</text>
<text x="120.6" y="38.1">OABC3</text>
<text x="120.6" y="40.6">OC0</text>
<text x="153.7" y="41.9">OBA1</text>
<text x="163.8" y="36.8">OBA0</text>
<text x="163.8" y="39.3">OBA1</text>
<text x="163.8" y="41.9">OBA2</text>
<text x="210.8" y="40.6">OTAB4</text>
<text x="210.8" y="38.1">OTAB3</text>
<text x="76.3" y="45.7">OABC6</text>
<text x="120.6" y="43.1">OABC2</text>
<text x="153.7" y="44.4">OBA3</text>
<text x="153.7" y="47">OBA0</text>
<text x="163.8" y="44.4">OBA3</text>
<text x="163.8" y="47">OBA4</text>
<text x="210.8" y="43.1">OTAB5</text>
<text x="210.8" y="45.7">OTAB6</text>
<text x="38.1" y="53.3">VSS</text>
<text x="113" y="53.3">XH1</text>
<text x="113" y="50.8">XH5</text>
<text x="113" y="48.2">XH2</text>
<text x="153.7" y="49.5">OBA2</text>
<text x="163.8" y="49.5">OBA5</text>
<text x="163.8" y="52">OBA6</text>
<text x="210.8" y="48.2">OTAB7</text>
<text x="38.1" y="58.4">OTPEL</text>
<text x="113" y="55.8">XH4</text>
<text x="120.6" y="59.7">XH_SH</text>
<text x="163.8" y="54.6">VSS</text>
<text x="207" y="58.4">OTAB3</text>
<text x="38.1" y="62.2">TC</text>
<text x="120.6" y="62.2">VSS</text>
<text x="163.8" y="64.7">OBA0</text>
<text x="207" y="60.9">OTAB2</text>
<text x="207" y="63.5">OTAB1</text>
<text x="241.7" y="64.7">OT_MUX4</text>
<text x="38.1" y="66">OABC_CLK</text>
<text x="38.1" y="71.1">VCC</text>
<text x="163.8" y="69.8">OBA2</text>
<text x="163.8" y="67.3">OBA1</text>
<text x="207" y="66">OTAB0</text>
<text x="210.8" y="71.1">OTBA3</text>
<text x="241.7" y="69.8">OT_MUX6</text>
<text x="241.7" y="67.3">OT_MUX5</text>
<text x="121.9" y="74.9">OABC6</text>
<text x="121.9" y="77.4">OABC4</text>
<text x="163.8" y="72.4">OBA3</text>
<text x="163.8" y="77.4">OBA5</text>
<text x="163.8" y="74.9">OBA4</text>
<text x="210.8" y="73.6">OTBA2</text>
<text x="210.8" y="76.2">OTBA1</text>
<text x="38.1" y="83.8">VSS</text>
<text x="76.3" y="83.8">OABC2</text>
<text x="121.9" y="80">OABC5</text>
<text x="123.2" y="82.5">OTWEA 14</text>
<text x="153.7" y="81.2">OBA6</text>
<text x="153.7" y="83.8">OBA4</text>
<text x="163.8" y="80">OBA6</text>
<text x="163.8" y="82.5">VSS</text>
<text x="210.8" y="78.7">OTBA0</text>
<text x="213.4" y="82.5">V0</text>
<text x="76.3" y="86.3">OABC3</text>
<text x="76.3" y="88.9">OABC4</text>
<text x="123.2" y="87.6">XH8</text>
<text x="153.7" y="86.3">OBA5</text>
<text x="154.3" y="88.9">OT_WEA</text>
<text x="210.8" y="85.1">OT_CLK 15</text>
<text x="38.1" y="91.4">VCC</text>
<text x="76.3" y="91.4">OABC5</text>
<text x="123.2" y="90.1">XH7</text>
<text x="123.2" y="92.7">XH6</text>
<text x="124.5" y="95.2">VCC</text>
<text x="17.8" y="99">OT_CLK10</text>
<text x="39.4" y="96.5">OTPEL</text>
<text x="76.3" y="96.5">TC</text>
<text x="123.2" y="101.6">VSS</text>
<text x="166.4" y="96.5">OAB0</text>
<text x="166.4" y="99">OAB1</text>
<text x="166.4" y="101.6">OAB2</text>
<text x="194.7" y="99">OTAB1</text>
<text x="194.7" y="96.5">OTAB0</text>
<text x="194.7" y="101.6">OTAB2</text>
<text x="212.1" y="100.3">OTAB6</text>
<text x="212.1" y="97.8">OTAB7</text>
<text x="38.1" y="104.1">OABC_CLK</text>
<text x="166.4" y="106.6">OAB4</text>
<text x="166.4" y="104.1">OAB3</text>
<text x="194.7" y="104.1">OTAB3</text>
<text x="212.1" y="102.8">OTAB5</text>
<text x="212.1" y="105.4">OTAB4</text>
<text x="241.7" y="104.1">OT_MUX3</text>
<text x="241.7" y="106.6">OT_MUX2</text>
<text x="38.1" y="109.2">VCC</text>
<text x="121.9" y="113">OABC4</text>
<text x="166.4" y="109.2">OAB5</text>
<text x="166.4" y="111.7">OAB6</text>
<text x="210.8" y="113">OTBA6</text>
<text x="210.8" y="110.5">OTBA7</text>
<text x="241.7" y="109.2">OT_MUX1</text>
<text x="121.9" y="115.5">OABC6</text>
<text x="121.9" y="118.1">OTWEA</text>
<text x="156.3" y="119.3">OAB4</text>
<text x="167.6" y="114.3">VSS</text>
<text x="210.8" y="118.1">OTBA4</text>
<text x="210.8" y="115.5">OTBA5</text>
<text x="113" y="125.7">XH7</text>
<text x="121.9" y="120.6">OABC5</text>
<text x="154.1" y="124.4">OT_WEB</text>
<text x="156.3" y="121.9">OAB6</text>
<text x="113" y="128.2">XH8</text>
<text x="123.2" y="130.8">VCC</text>
<text x="156.3" y="127">OAB5</text>
<text x="166.4" y="130.8">OAB0</text>
<text x="196" y="130.8">OTAB4</text>
<text x="113" y="133.3">XH6</text>
<text x="166.4" y="133.3">OAB1</text>
<text x="166.4" y="135.9">OAB2</text>
<text x="196" y="133.3">OTAB5</text>
<text x="196" y="135.9">OTAB6</text>
<text x="123.2" y="139.7">VSS</text>
<text x="166.4" y="138.4">OAB3</text>
<text x="166.4" y="143.5">OAB5</text>
<text x="166.4" y="140.9">OAB4</text>
<text x="196" y="138.4">OTAB7</text>
<text x="166.4" y="146">OAB6</text>
<text x="120.6" y="153.6">OT_TC1</text>
<text x="120.6" y="151.1">OABC3</text>
<text x="120.6" y="156.2">OABC2</text>
<text x="156.3" y="157.4">OAB3</text>
<text x="156.3" y="160">OAB1</text>
<text x="113" y="163.8">XH5</text>
<text x="113" y="166.3">XH2</text>
<text x="156.3" y="165.1">OAB0</text>
<text x="156.3" y="162.5">OAB2</text>
<text x="113" y="168.9">XH4</text>
<text x="113" y="171.4">XH1</text>
<text x="120.6" y="177.8">VSS</text>
<text x="120.6" y="175.2">XH_SL</text>
</g>
<g font-size="1.2" fill="#000084">
<text x="94" y="35.5">OABC[6..1]</text>
<text x="93.7" y="46.8">XH[8..1]</text>
<text x="263.2" y="68.4">OT_MUX[7..0]</text>
<text x="170" y="162.5">OAB[6..0]</text>
</g>
<g font-size="1.2" fill="#006464">
<text x="181.6" y="37.8">D7</text>
<text x="179" y="56.8">MN2114</text>
<text x="181.6" y="65.7">D8</text>
<text x="181.6" y="97.5">E9</text>
<text x="179" y="116.5">MN2114</text>
<text x="181" y="131.8">E10</text>
<text x="179" y="150.8">MN2114</text>
</g>
<g font-size="1.2" fill="#0000c2">
<text x="175.3" y="121.7">The priority bit</text>
<text x="175.3" y="123.7">does not come</text>
<text x="175.3" y="125.7">from the PAL PROMs</text>
</g>
<g font-size=".8" fill="#840000">
<text x="183.5" y="47.2" transform="rotate(-90 183.5 47.2)">STATIC RAM</text>
<text x="183.5" y="53.6" transform="rotate(-90 183.5 53.6)">4098 BIT</text>
<text x="183.5" y="75.2" transform="rotate(-90 183.5 75.2)">STATIC RAM</text>
<text x="183.5" y="81.5" transform="rotate(-90 183.5 81.5)">4098 BIT</text>
<text x="183.5" y="106.9" transform="rotate(-90 183.5 106.9)">STATIC RAM</text>
<text x="183.5" y="113.3" transform="rotate(-90 183.5 113.3)">4098 BIT</text>
<text x="183.5" y="141.2" transform="rotate(-90 183.5 141.2)">STATIC RAM</text>
<text x="183.5" y="147.6" transform="rotate(-90 183.5 147.6)">4098 BIT</text>
</g>
</svg>
